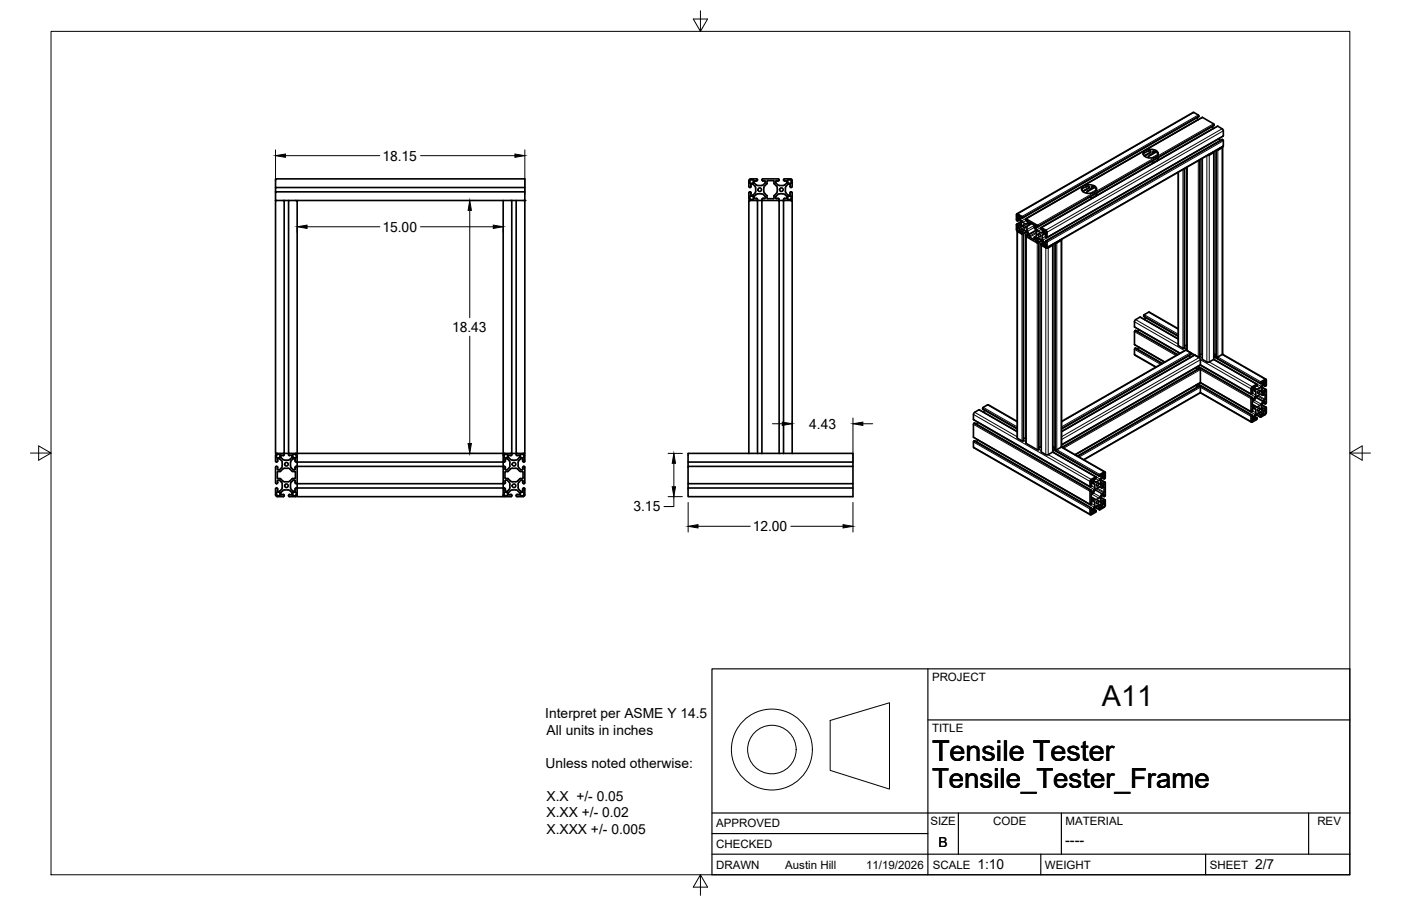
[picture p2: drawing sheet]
<svg xmlns="http://www.w3.org/2000/svg" width="432mm" height="279mm" viewBox="0 0 432 279" stroke-linecap="round" stroke-linejoin="round" font-family="sans-serif">
<!-- layer: Visible -->
<g fill="none" stroke="#000" stroke-width=".51">
<path d="M367.7 34.7l-54.3 31.3M367.7 34.7l1.6 .8 .2 .4M368.9 36.3l.3 .6M369.2 36.9h.1M369.4 36l-54.3 31.3M369.5 35.9l-.1 .1M370.5 36.2l-54.4 31.3M370.5 36.2l3.5 2M373.6 39.1l.3 .5M373.9 39.6h.1M374 38.2l.2 .5M374.1 38.7l-54.3 31.3"/>
<path d="M84.9 57.8v-2.6h76.9v6.6M161.8 59.2h-76.9v2.6M161.8 57.8h-76.9v1.4M230.8 55.7v1.9M230.8 59.4v1.9M231.2 55.7l.9-.3v1l-1 .1zM232.1 56.8l.8 .9v1.5l-.8 1h-.7l.1-.6a.34 .34 0 0 0-.3-.4 .34 .34 0 0 0-.4 .2M232.1 56.8h-.7v.6a.31 .31 0 0 1-.2 .5 .31 .31 0 0 1-.4-.4M233 57l.6 .2M233.2 55.8l-.5-.1-.3 .2v.5l.6 .6M233.5 55.5l-.3 .3M233.5 55.5l-.3-.3h-1.9l-.5 .5"/>
<path d="M233.6 59.8h1.3l.4 .2M233.6 57.2h1.1M233.6 59.8l-1.2 .8 .1 .6 .4 .1a.32 .32 0 0 1 .6 0 .32 .32 0 0 1-.3 .5M234.8 55.5l.3-.3h4.8l.2 .3M234.8 55.5l.4 .3M235.1 55.8h.7v.6M235.3 57l-.6 .2M235.8 56.4l-.5 .6M236.3 56.7l-.9 1.3v1.2l.9 1.1M236.4 56.7l.1-.9h2l.1 .8 1 1.3-.1 1.3-.9 1.1M239.7 57l.6 .2M239.8 55.8l-.5-.1-.2 .2v.5l.6 .6"/>
<path d="M240.1 55.5l-.3 .3M240.2 57.2h1.2M241.5 55.5l.3 .3M241.7 55.2h2.2l.3 .5v1.8a.3 .3 0 0 1-.4 .3 .3 .3 0 0 1-.2-.4v-.6h-.7M241.8 55.2l-.3 .3M241.8 55.8l.5-.1 .2 .2v.5l-.6 .6M242 57l-.6 .2M242.8 55.4l.9 .1 .2 1-1-.1zM242.9 56.8l-.8 .9v1.5l.8 1 .7-.2M333.5 58.3l-.1 .2M333.5 58.3v.1M333.5 58.4h-.1"/>
<path d="M333.6 57.6a3.2 3.2 0 0 1 4.3 .4 1.46 1.46 0 0 1-1.6 1.6l-1.8-.1a1.11 1.11 0 0 1-1-.7 1.11 1.11 0 0 1 .1-1.2zM334.9 57.6l-1.4 .8M335.1 57.4l-.2 .2M335.4 57.4l.3 .2a.71 .71 0 0 1-.8 .9l-1.1 .6M335.4 58.8l-.4 .4-.1 .4M335.4 57.4l-.5 .2M336.6 57.5l-.2 .1-.1 .7-.9 .5M336.6 57.5l1 .5 .3 .7M338 59.5v.1M338 59.5l-.2 .9M352.4 47.5v.1M352.4 47.5h.1"/>
<path d="M352.6 46.7a3.2 3.2 0 0 1 4.3 .3 1.46 1.46 0 0 1-1.6 1.7l-1.8-.1a1.11 1.11 0 0 1-1-.7 1.11 1.11 0 0 1 .1-1.2zM353.6 47.7l-.9 .5M353.8 46.7l-1.3 .8M354.1 46.5l-.3 .2M354.4 46.5l.3 .2-.1 .4M354.4 46.5l-.6 .2M354.6 47.1l-1 .5M354.8 49.8l.9 .2M355.9 50.1h-.2M356.8 49.4l-1.2 .7M356.8 47.3l.1 .5M356.8 47.3l-.5-.4-.9-.3-.1 .7-1.1 .6-.3 .8"/>
<path d="M357 48.7l-.4 .9M365.1 52v55.2l-.3 .2-1.7-1v-53.3M365.8 51.6l.1 56.5M369.8 49.3v60.6l-.1 .2M370.5 48.9v61.9M372.7 47.7h-.2M373.1 47.4l-.4 .3M374 46.9h.1M374 46.9v.2l-1.3 .8h-.6M374.1 47v63.8l13.3 7.7M374.8 46.4v63.5l.2 .2M374.9 46.3h.1"/>
<path d="M375.7 42.8l.3 .5M376.4 45.5l-.4 .2M376.7 45.6l-1.7 .7M376.7 43l.4 .4-.2 1.8-54.3 31.3M376.8 43l-54.5 31.3M376.8 45.2l-.1 .4M376.8 45.4l-.1 63.9M87.6 61.8h1.3M91.6 61.8h63.5M157.7 61.8h1.4M230.8 61.3l.5 .5M231.1 60.5h1v1h-.8l-.2-.4z"/>
<path d="M231.3 61.8h-.5v78M231.3 61.8h1.9M233.2 61.8h.3v78M233.5 61.8h1.3v78M234.8 61.8h.3M235.1 61.8h4.8M235.3 60l.5 .6M235.8 60.5v.7l-.4 .1a.31 .31 0 0 0-.5 .1 .31 .31 0 0 0 .2 .4M236.4 60.3v.1M236.4 61.1l.2 .2h1.7l.3-.2M236.4 60.5v.6M238.5 60.5v.6"/>
<path d="M238.6 60.3l-.1 .1M239.1 61.1l.2 .2 .5-.1M239.1 61.1v-.5l.8-.7 1.5-.1 1.1 .8v.6l-.5 .1a.31 .31 0 0 0-.5 .1 .31 .31 0 0 0 .3 .4M239.8 61.2l.3 .3-.2 .3M239.9 61.8h.2v78M240.1 61.8h1.4v78M241.5 61.8h2.1M242.9 60.5h1l-.1 .8-.4 .3-.6-.1zM243.6 60v-.4a.32 .32 0 0 1 .1-.5 .32 .32 0 0 1 .5 .3v1.9M243.6 61.8h.6v78M244.2 61.3l-.6 .5M313.5 69.2h.1"/>
<path d="M313.5 69.2l-.2 .1v1.7l1.7 1.2M313.5 71.3v63.7M313.5 70.3l.7 .4v.8a.88 .88 0 0 1-.7-1.2zM313.5 66.3l.7 .3v.7l-.7-.4zM313.6 69.2l.1 .9 .5 .3M313.6 66l1.4 .7 .2 .5M313.6 67.8l.5-.2-.4-.2 .1 .6M313.7 66l-.4 .2v1.5l.3 .4M313.8 67.9l.4-.3 .5 1.1v1.3l-.5 .4M313.8 68l-.2 .1M314.1 67.5l.1 .1M314.3 67.8l-.6 .3"/>
<path d="M314.4 67.1v.3M314.4 70.9v.3M314.4 67.4l.4 .8M314.4 67.1l.2-.1 .3 .3 .2-.2M314.4 71.3l.5 .3M314.4 70.8l.6-.2 1.4 .9M314.6 68.4l-1.3 .8M314.7 69.1l-.9 .6M314.8 68.1l1.2 .9M314.9 71.6l.2 .4M315.2 72l-.2 .2M315.3 69.4l.5 .2 .2 .7-.6-.2z"/>
<path d="M315.4 72.2h-.4M315.5 72v63.8M315.5 72l-.1 .1M315.7 71l-.9 .5M316 69l.4 .1M316.1 67.6v.1M316.1 72.6v.1M316.1 67.7l.5 .4M316.1 67.6l.2-.1 3.4 2 .1 .5-.6-.4-.1 .5 .8 1.2 1.1 .5 .6-.3-.1-.3M316.1 72.6l.2 .4 3.4 1.9 .1-.3-.3-.3 1-.6M316.2 72.9l.1 63.8M316.4 71.5l-1.3 .7"/>
<path d="M316.4 71.6l.5 .7M316.5 68.2l.3 .1 .1 .5-.5 .3M316.5 72.5l-.4 .1M316.5 69.9v1.1l.7 1.2M316.7 72.1l-.5 .3M316.8 72.3v.4l-.3-.1 .3-.2M316.8 72.3l-.3 .3M317.2 72.2l.2 .9 1.3 .7v-.5M317.2 69.3l-.7 .6M317.2 69.3l.2-.7 1.3 .8 .1 .8M318.8 70.2l.7 1.4-.1 1.1-.6 .5M319.3 71l-2.1 1.2"/>
<path d="M319.5 74.3l-.3-.2-.1-.5 .6-.3 1.2 .7 .7 1M320 72.1l.6 .2 .1 .7-.6-.1zM320.2 74.7l-.5 .2M320.2 74.7v63.9l-.5 .1-3.4-2M320.9 70.2l54.3-31.3 1.7 1 .1 .4v1.7l-54.4 31.3M320.9 75.6v63.7l1.4 .9M321 70.8l.6 .4M321 70.8l-.1-.6 1.6 .9 .2 2.1M321.1 74.2l-1.3 .7M321.3 70.8l-.1 .1M321.4 74.8l-.5 .3M321.5 75v.5l-.5-.4"/>
<path d="M321.5 75l-.3 .2M321.5 75.1l-.3 .2M321.8 75.2v.6M321.8 75.8l.6 .4 .1-.3M321.8 72.1l-.6 .5 .1 1.1 .5 1.1M321.8 74.8l.1 .1M321.8 70.9l.6 .4 .1 .4M321.8 70.9v.8l.6 .5M321.9 72l.4 .3v.8l.2 .2 .2-.2M321.9 75.1l.5 .3M321.9 75.1l-.1 .1M322.3 72.7h-.1"/>
<path d="M322.4 74.3l.3 .4v1.7h-.4l-1.3-.7-.2-.4 .2-.2M322.4 74.3l-.2 .1 .1 .6-.4-.1M322.4 75.4l.1 .1M322.5 71.7v.4M322.5 75.5v.4M322.5 72.1h.1M323.4 76l-.5 .3M324.4 75.4v.1M324.4 75.4v.3l-1.3 .7-.7 .1M324.5 75.6v63.7l-1.4 .9h-.7M325.2 75v63.5l.5 .2M325.3 74.9h.4"/>
<path d="M326.4 74.3h-.1M326.8 74l-.5 .3M327.2 73.8l-.2 .3-1.3 .8M327.2 73.9v63.8l-1.5 1M335.8 60.8l1.1 .2M337.8 60.4l-.1 .2M337.8 60.4l-1.1 .6M351.5 97.8l11.6 6.7M351.5 97.8l-1.7 .9-.1 2.2M352.7 97l-.2 .6 10.6 6.1M353.1 97.9l-.3 .6M354.2 96.3l8.9 5.1"/>
<path d="M354.3 96.3l-1.6 .7M349.7 106.3l9.3 5.4M349.7 100.9l14 8M349.8 102l-.1 .3v4M349.9 107.4l-.2 .3 .1 1.8 6.4 3.7M349.9 107.4l8.3 4.7M350.1 101.9l12.9 7.4M350.1 101.9l-.3 .1M350.9 101.7l-.3 .5M350.9 107.1l-.3 .6M351 101.6l-.1 .1M351 107l-.1 .1"/>
<path d="M365.1 106.6h.7M365.6 108l1.4 .7 .1 .4M365.6 108h-.2l-38.2 21.9M365.9 108.2l3.4 1.9h.4M366.5 109.6l.4 .6M367.1 109.1v.2l-39.9 23M368.7 113.3l.3 .6M368.7 118.8l.3 .6M369.3 113l16.7 9.6M369.3 118.4l16.7 9.6M369.8 109.3h.7M369.9 112.6l-42.7 24.6"/>
<path d="M369.9 112.6v-1.9l-1.7-1.2-41 23.6M370 118l15.6 9M370 112.5l15.6 9.1M370.5 109.3h.1M370.6 110.8l1.6 .9 .5-.1 1.4-.8M374.1 110l14.4 8.3M374.1 109.3h.7M374.2 109.3h-.1M376.7 109.3l-1.7 .8M376.8 109.2l13.4 7.7M386.4 119.2l-.6 .5v.7l.6-.3M386.5 119.2h.1"/>
<path d="M386.5 119.3v.6M386.5 119.8l-.1 .3M386.7 119.8h.1M387.1 119.1h.1M387.5 118.6v.1M387.5 118.7l-.7 .6-.1 .5M387.5 118.6l-.2-.1-1.5 .9-.2 .5v1.6h.1M388.3 119.6l-.9 .5-.6-.3M388.6 118.3l-.2-.1 .2-.4 1.5-.9 .2 .3v1.5l-.4 .4v-.7l-.4 .2 .3 .2M388.8 119.9v.9M389 119.4l1.2 .7M389 119.3l-.1 .6"/>
<path d="M389.1 118.1v.3M389.2 118l-.6 .3M389.2 118.4l-.9 1.2M389.3 118.8l.6 .3M389.4 118.6l-.4 .7M389.5 118.5l-.1 .1M389.6 118.5l.3 .2M389.8 117.3h.3v.7l-.7 .3-.1-.7 .5-.3M85.4 139.8h6.2v-78h-2.7v78M85.4 139.8h-.5v-78h2.7v78M85.5 139.8l-.6 .5M87.3 139.8a.32 .32 0 0 1 .3 .4 .32 .32 0 0 1-.5 .2l-.5 .2"/>
<path d="M89.2 139.8a.36 .36 0 0 0-.3 .4 .36 .36 0 0 0 .5 .3l.4-.1 .2 .2M91.1 139.8l.5 .5M155.6 139.8h6.2v-78h-2.7v78M155.6 139.8h-.5v-78h2.6v78M155.6 139.8l-.5 .5M157.5 139.8a.31 .31 0 0 1 .3 .4 .31 .31 0 0 1-.5 .2h-.4M159.4 139.8a.36 .36 0 0 0-.3 .4 .36 .36 0 0 0 .4 .3l.4-.1M161.2 139.8l.6 .5M230.8 139.8h2.7M230.8 139.8h-18.7v2.7M233.5 139.8h1.3M234.8 139.8h5.3"/>
<path d="M240.1 139.8h1.4M241.5 139.8h2.7M244.2 139.8h18.7v13.4h-50.8v-2.7h50.8M300 127.8v1.5M300 129.3l.1 .1M300.1 134.9l35.9 20.7M300.1 129.5l35.9 20.6M300.3 130.5l-.3 .4 .1 4M300.4 130.5h-.1M300.4 130.5l36 20.7M301.4 130.2l-.4 .6M301.4 135.6l-.4 .6"/>
<path d="M301.8 126.4l11.7 6.7M301.9 126.4l-1.5 .8-.4 .6M302.9 125.9v.2M302.9 126.1l10.6 6.2M303.5 126.5l-.4 .6M304.4 124.9l-1.3 .7-.2 .3M304.6 124.8l-.2 .1M304.6 124.8l8.9 5.1M313.5 135l1.5 1M315 136h.3M315.4 135.9l-.1 .1M315.5 135.1l.7 .1"/>
<path d="M315.5 135.8l-.1 .1M320.9 137.9h-.7M324.4 139.4l13.4 7.7M324.5 138.6l14.3 8.3M324.5 137.9h.7M327.2 137.8l13.4 7.7M327.3 137.9l42.3-24.3 .3 .2v4.2l-38.5 22.2M369.9 121.1l15.8 9.1M385.6 128.4v1.5l.2 .3 1.5-.8 .2-.3M386 120.9h.1M386 126.3l.1 .1M386 124.8l.7 .4"/>
<path d="M386.1 125.9l.4-.1 .5 .3v1.4l-.6 1.1-.4 .1v-.7l-.4 .4M386.4 128.8l-.6 .5 .1 .6 .6-.3v-.7M386.4 128.8l.1 .1M386.5 120.3l.5 .4v1.3l-.6 1.1-.4 .2v-.7l-.4 .3v4a.31 .31 0 0 0 .4-.1 .31 .31 0 0 0 0-.4l.1-.5M386.5 120.3l-.5 .3v.7l-.3 .3M386.7 125.2l.9 .3M386.7 128.8l.2 .4M386.7 128.8l.4 .2M386.7 128.7l.4 .2M386.7 128.7v.1M386.8 128.5l.6 .3M387.1 122.6l2.1 1.2"/>
<path d="M387.2 127.9l1.3 .8M387.5 129v.1M387.5 129l-.2-.2-.4 .4M387.6 122.1l-1.6 1.9v1.5l.7-.3M387.7 127.4l1 .6M387.7 120.5l.5-.2 .2 .3-.2 .5-.4 .2-.2-.2zM387.7 126l.5-.2 .2 .3-.2 .5-.4 .2-.2-.3zM388.3 127.1l-.9 .5-.6 1.1M388.3 125.1l-.7 .4M388.3 121.7l-.7 .4M388.3 121.6l.9 .3M388.3 127.1l.9 .2"/>
<path d="M388.7 121.6l.5 .3M388.7 124.6l-.4 .5M388.8 125.3v.9M388.8 120.2l1 .6M388.8 125.6l1 .6M388.9 120.8l.5 .6M388.9 126.2l.5 .6M389 124.8l1.2 .8M389.1 127.4v.3M389.2 127.7l-.7 .5-.1 .3 .2 .1M389.2 123.8l-.5 .8M389.3 124.2l.6 .3"/>
<path d="M389.4 124.1l-.5 1.2M389.5 124l-.1 .1M389.6 124l.3 .2M389.7 121.6l-.5 .3M389.8 121.6l.1 1.5-.7 .7M389.8 126l.1 .5-.5 .3M389.8 126l.5-.4v1.6l-.4 .7M389.9 120.9l-.5 .5M389.9 120.9v-.2a.31 .31 0 0 1 0-.4 .31 .31 0 0 1 .4-.1v4l-.4 .3v-.7l-.4 .2 .3 .2M389.9 127.9l-1.3 .8M390 126.7l-.7 .6 .1 .7 .4-.3M390 126.7l.1 .7-.3 .3"/>
<path d="M84.9 140.4v1.8l.3 .3M84.9 148.9l.3 .2M85.2 143.8l.4 .2-.1 .7M85.2 150.5l.4 .1-.1 .7M85.2 143.8l-.3 .3v4.8M85.2 150.5l-.3 .2v1.9l.6 .5M85.2 151.8l1 .1 .1 1-.9-.1-.2-.4zM85.3 140.3l1-.2-.1 1h-1zM85.5 141.7l.1 .6-.4 .2M85.5 148.3l.1 .7-.4 .2M85.5 145.6v1.8M85.5 141.7l.7-.3 .7 .8 .1 1.7-.2 .4"/>
<path d="M85.5 144.6l.2 .3 .5-.1M85.5 147.4l.2 .2h.7l1.3 1M86.2 148.2l.8 .9v1.5l-.8 .9-.7-.2M86.2 148.1h-.5l-.2 .2M86.6 140.6v.5l1.1 .8M86.6 152.4l.2 .2 .3-.1a.35 .35 0 0 1 .5 .2 .35 .35 0 0 1-.3 .5h-1.9M86.7 144.3l-.5 .5M87.7 141.9h1.1M87.7 148.6h1.1M87.7 144.4h1.1M87.7 151.1h1.1M87.7 144.4l-1.3 1h-.7l-.2 .2"/>
<path d="M87.7 151.1l-1.1 .8v.5M88.8 144.4l1.3 1 .9 .1v1.9M88.8 151.1l1.2 .8-.1 .6h-.5a.35 .35 0 0 0-.5 .2 .35 .35 0 0 0 .3 .5h1.9M89.8 144.3l.5 .5M90 140.6v.5l-1.2 .8M90.3 140.9l.2 .3 .8-.1v-.8l-1-.2v.8M90.3 152l.2-.2h.8v.8l-1 .3v-.9M90.3 148.2l-.7 .9 .1 1.7 .7 .7h.4l.2-.2v-.7l.3-.1 .3 .2M90.3 148.1l.7 .1v.4a.32 .32 0 0 0 .1 .5 .32 .32 0 0 0 .5-.2M91 141.7v.6l.3 .2 .3-.3M91 147.4l-.2 .2h-.7l-1.3 1M91.1 141.7l-.7-.3-.7 .8-.1 1.5 .2 .6"/>
<path d="M91.6 142.2v-2.4h63.5v2.4M91.6 152.6v.6h63.5v-.6M91.6 142.2v.3M91.6 144.1v5.1M91.6 144.1l-.5-.2-.1 .9h-.7M91.6 152.6l-.5 .5M91.6 150.7v1.9M155.1 142.2v1.9M155.1 144.1v6.6M155.1 143.8h-63.5v.3M155.1 142.5h-63.5v1.3M155.1 150.5h-63.5v.2"/>
<path d="M155.1 149.2h-63.5v1.3M155.1 150.7v1.9M155.1 142.2l.3 .3M155.1 148.9l.3 .3M155.4 152.4v-.6l1 .1v1h-.6M155.4 152.4l.4 .5M155.4 143.8l-.3 .3M155.4 150.5l-.3 .2M155.5 143.8l.3 .3-.1 .7h.7M155.6 141.7l.2 .5-.3 .3M155.6 141.7l.7-.3 .7 .8 .1 1.5-.2 .6M155.7 147.4l.2 .2h.7l1.3 1 1.3-.1 1-.9"/>
<path d="M155.8 140.1h.6v1h-1v-.5M155.8 140.1l-.4 .5M156.4 148.2l.7 .9v1.5l-.8 .9h-.4l-.3-.2 .1-.7-.2-.1M156.4 148.1h-.7l.1 .7-.3 .3M156.7 140.6v.5l.8 .7 1.5 .1 1.1-.8v-.5M156.9 152.6l.4-.1a.35 .35 0 0 1 .4 .2 .35 .35 0 0 1-.2 .5h-1.9l-.5-.6M156.9 144.3l-.5 .5M156.9 140.4l-.2 .2M159.9 152.6l-.3-.1a.35 .35 0 0 0-.5 .2 .35 .35 0 0 0 .3 .5h1.8M159.9 140.4l.2 .2M159.9 144.3l.6 .5M160.1 152.4v-.5l-.7-.7-1.5-.1-1.2 .8 .2 .7"/>
<path d="M160.1 152.4l-.2 .2M160.2 145.4l-1-1-1.7 .1-.9 .9-.9 .1-.1 1.9M160.2 145.3l.2 .1M160.4 145.4h.6M160.4 147.6h.6M160.4 147.6h-.2M160.5 148.2l-.8 .9v1.5l.8 .9h.5l.2-.2-.1-.7h.6l.1 2-.6 .5M160.5 144.8h.6v-.8l.6-.1 .1 5M160.6 141.2l.9-.1-.2-.9-.9-.1v.8l.2 .3M160.6 151.8l-.2 .2v.9l.9-.1 .2-1h-.9M161 148.1h-.5M161 148.1l.2 .5a.32 .32 0 0 0 .1 .5 .32 .32 0 0 0 .5-.2"/>
<path d="M161 145.4l.2 .2v1.8M161.2 141.7l-.7-.3-.7 .8-.1 1.5 .2 .6M161.2 147.4l-.2 .2M161.8 140.4v1.8l-.3 .3-.4-.3 .1-.5M212.1 149.2v1.3M262.9 143.8h-50.8v5.4h50.8M262.9 142.5h-50.8v1.3M332.1 140.7l37.5-21.6 .3 .1v2l-35.8 20.6M336 151.5v4h.2M336.2 151.2l-.2 .3M336.2 156.6l-.2 .4v1.7h.3l1.4-.7 .2-.3M336.2 156.6l.2 .2-.1 .4"/>
<path d="M336.2 157.7l-.1 .5M336.3 149.5h.1M336.3 154.9l.1 .1M336.3 153.4l.7 .4M336.4 156.6l-36-20.7-.3 .2v2l36 20.7M336.4 155.2v-.6l.4-.3 .6 .4-.1 1.5-.5 .9-.5 .1M336.4 155.1l-.2 .4M336.7 157.4l-.5 .3M336.8 157.4l.1 .8-.6 .3-.1-.3M336.8 148.9l-.4 .3-.2 .9M336.8 148.9l.6 .3v1.4l-.6 1.1-.3 .2-.3-.7M336.8 147.8l-.6 .5v.7l.7-.6"/>
<path d="M336.8 147.8h.1M336.9 147.8v.6M337 153.8l.5 .3M337.1 157.3v.4l.6-.3 .2 .1M337.1 157.4l.4 .2M337.1 157.3l.4 .2M337.1 157.2v.1M337.2 157.1l.6 .3M337.3 147.7l-.2 .7 .4 .3M337.4 147.7h.1M337.5 151.1l-.5 .9-.7 .6 .1 1.5 .7-.3M337.5 156.5l-.4 .7"/>
<path d="M337.8 147.2v.1M337.8 157.5v.2M337.9 147.3l-.7 .5M337.9 147.2l-.2-.1-1.7 1.1v1.8l.2 .1M337.9 154.1h-.4M338.1 156l1 .6M338.1 149.1l.4-.2 .2 .3-.2 .5-.4 .2-.2-.3zM338.1 154.6l.4-.2 .2 .2-.2 .5-.4 .3-.2-.3zM339 150.2l.6 .3M339.2 148.4v1M339.2 148.8l1 .5M339.2 154.2l1 .6"/>
<path d="M339.2 149.3l.6 .6M339.3 148l1.3 .7M339.3 153.4l1.3 .8M339.4 156.5l-.6 .3 .2 .4M339.4 146.5l.1 .5M339.5 155.9l-.1 .6M339.5 146.9l-.7 1.2-1.3 .6M339.5 155.9l-.6-.3-1.4 .9 1.3 .7M339.6 150.5l-.7-.4-1.4 1M339.7 147.3l.6 .4M339.7 152.8l.6 .3M339.7 150.5h-.1"/>
<path d="M339.7 152.2l-.9 1.3-.9 .6M339.8 147.2l-.6 1.2M339.8 152.7l-.6 1.2 .1 1.1 .5 .4M339.8 146.1l.5-.3 .2 .7-.7 .4zM339.8 147.2l.4 .1M339.8 147.1v.1M339.8 152.6v.1M339.8 149.9h.1M339.8 155.4h.1M339.9 147.1l.4 .2M339.9 152.5l.4 .2M340.1 147l-.3 .1"/>
<path d="M340.1 155.2l-.3 .2M340.1 147l.2 .1M340.1 150.2l-.4 .3M340.1 150.2l.2 .1M340.2 149.1v.6l-.4 .2M340.2 152.8l-.4-.2 .4-.2v.6M340.2 149.1l.4-.4 .1 4.1M340.3 150.3v1.4l-.6 .5M340.3 147.1l-.1 .4 .3 .1M340.3 145.6l-1.3 .7-.2 .6 .6-.4M340.3 156.5l-1.3 .7M340.3 145.5l.4 .3-.2 1.8"/>
<path d="M340.4 154.2l.3 .1v1.5l-.4 .6M340.4 155.3l-.7 .6v.6l.4-.2M340.4 154.2l-.3 1M340.4 155.3v.7l-.2 .3M340.7 152.8l-.3 .3-.2-.1"/>
<circle cx="234.2" cy="58.5" r=".56"/>
<circle cx="240.8" cy="58.5" r=".56"/>
<circle cx="88.3" cy="143.2" r=".56"/>
<circle cx="88.3" cy="149.8" r=".56"/>
<circle cx="158.4" cy="149.8" r=".56"/>
<circle cx="158.4" cy="143.2" r=".56"/>
</g>
<g fill="#000">
<circle cx="84.9" cy="61.8" r=".25"/>
<circle cx="161.8" cy="61.8" r=".25"/>
<circle cx="318.8" cy="73.2" r=".25"/>
</g>
<!-- layer: Visible Narrow -->
<g fill="none" stroke="#000" stroke-width=".31">
<path d="M368 34.7l-54.4 31.3M369.2 36.9l-54.4 31.3M369.3 35.5l-54.3 31.3M369.5 35.8l-54.3 31.3M369.5 35.9l-54.3 31.3M370.6 36.2l-54.3 31.3M373.9 39.6l-17.2 9.9M374 38.2l-54.3 31.3M374.2 38.5l-54.3 31.3M374.2 38.6l-54.3 31.3M375.3 38.9l-54.3 31.3M376.7 39.7l-54.4 31.3"/>
<path d="M335.7 57.7l-2.1 1.2M336.6 57.5l-.2 .2M337.1 57.7l-.7 .4M337.2 57.7l-.9 .6M337.2 57.7l-1.8 1.1M337.4 57.9l-2.5 1.4M337.9 58.5l-2 1.1M354.7 46.8l-2.1 1.2M355.3 47.3l.9-.5-1.8 1.1M355.6 46.6l-.3 .1M355.7 50.1l-17.9 10.3M356.1 46.8l-.8 .4"/>
<path d="M356.4 46.9l-2.5 1.5M356.9 47.6l-2 1.1M363.3 53v53.6M364.6 52.3v55.1M365 52.1v55.3M365 52v55.4M365.7 51.6v55M365.9 51.5v56.7M369.3 49.6v60.5M369.7 49.4v60.7M369.7 49.3v60.8M370.5 48.9v60.4"/>
<path d="M370.6 48.8v62.1M372 48v63.6M372.7 47.9v63.7l13.3 7.7M373 47.4v.1M374 47.1v63.8l13.3 7.6M374.1 46.8v62.5M374.9 46.4v63.6M375 46.3v63.8M375.3 46.3v63.8l13.3 7.7M375.7 42.8l-54.3 31.3M376 45.7v.1M376.3 45.5v.1"/>
<path d="M376.7 45.6v63.7l13.2 7.7M376.7 43l-54.3 31.3M376.9 43.1l-54.4 31.3M377 40.3l-54.3 31.3M377 41.9l-54.3 31.3M377 43.4l-54.3 31.3M377 44.9l-54.3 31.3M313.5 70.3h.1M313.6 71.4v63.8M313.8 67.4l-.2 .1M313.8 66.3l-.3 .2M313.9 70.5l-.4 .2"/>
<path d="M314.1 66.5l-.6 .4M314.2 67.7l-.4 .3M314.2 66.6l-.7 .4M314.2 67.2l-.1 .1M314.2 71.1l-.4 .2M314.2 71.5h-.1M314.6 67l-.2 .1M314.6 68.5l-1.1 .7M314.7 68.6l-1.1 .6M314.7 70l-.6 .4M314.7 69l-.9 .5M314.7 69.3l-1.1 .7"/>
<path d="M314.7 69.7l-.9 .5M314.8 67.2l-.4 .2M314.9 70.6l-.4 .3M314.9 67.2l-.4 .3M315 72.2v63.8M315 70.6l-.6 .3M315.3 72.2v63.8M315.3 70.7l-.9 .5M315.4 72.2v63.7M315.6 70.9l-1 .6M315.9 71.1l-1 .5M316.1 71.6v.9"/>
<path d="M316.1 72.7v62.4M316.2 68l-1 .6M316.3 73v63.7M316.3 71.4l-1.1 .6M316.3 71.4l-1.1 .7M316.7 72v.1M316.8 72.2l-.5 .2M316.8 72.6l-.1 .1M316.8 68.6l-.8 .4M317.2 69.3l.7-.4-1.2 .7M317.4 68.6l-.2 .1M317.8 68.8l-.6 .4"/>
<path d="M318.1 69l-1.6 .9M318.7 73.8l-.1 .1M318.7 69.5l-2.2 1.3M318.8 70.1l-2.1 1.3M319.3 69.7l-.2 .1M319.3 71.2l-2.1 1.2M319.4 71.9l-2 1.2M319.4 71.6l-2.2 1.3M319.5 69.9l-.4 .2M319.6 70l-.4 .2M319.6 73.3l-.4 .3M319.7 74.9v63.8"/>
<path d="M319.7 73.3l-.6 .3M320 74.9v63.8M320 73.4l-.9 .6M320.1 74.9v63.7M320.3 73.6l-1 .6M320.6 73.8l-1 .5M320.8 74.3v.9M320.8 75.5v62.4M320.9 70.7l-1 .6M321 75.7v63.7M321 74.1l-1.1 .6M321.1 74.1l-1.2 .7"/>
<path d="M321.4 74.7v.1M321.5 74.9l-.5 .2M321.5 71.3l-.8 .5M321.5 75.4l-.1 .1M321.8 70.9v.1M321.8 72l-.4 .3M321.9 75.1l-.1 .1M322.1 72.2l-.9 .4M322.2 72.9l-1 .6M322.2 74.5l-.4 .3M322.3 74.6l-.4 .3M322.3 74.9l-.2 .1"/>
<path d="M322.3 76.4v63.8M322.3 71.2l-.5 .4M322.4 75.4l-.6 .4M322.5 71.5l-.6 .3M322.5 75.5l-.7 .4M322.5 75.9l-.3 .2M322.5 72.1l-.1 .1M323.1 76.4v63.8l13.2 7.6M323.4 76h.1M324.4 75.7v63.7l13.3 7.7M324.5 75.4v62.5M325.2 74.9v63.7"/>
<path d="M325.4 74.9v63.8M325.7 74.9v63.8l13.3 7.6M326.3 74.3h.1M326.7 74.1h.1M327 74.1v63.8l13.3 7.7M336.7 61l-17.1 9.9M349.7 99.2l15.4 8.9M350 98.6l13.1 7.5M351.3 97.8l11.8 6.8M352.5 97.5l10.6 6.1M352.5 97.4l10.6 6.1M352.7 97l10.4 6.1"/>
<path d="M352.8 98.5l10.3 6M354 96.3l9.1 5.3M349.7 106.2l9.3 5.4M349.7 102.3l12.8 7.3M349.7 100.8l14.1 8.1M349.7 109.3l6.7 3.8M349.7 107.7l8 4.7M349.8 102l13 7.5M349.8 107.4l8.3 4.8M349.9 101.9l13 7.5M349.9 107.4l8.3 4.7M350.9 101.7l12.7 7.3"/>
<path d="M350.9 107.1l8 4.6M365.1 107.3l.7 .4M365.6 108l-38.4 22.1M366.8 110.2l-39.6 22.8M366.9 108.8l-39.7 22.8M367.1 109.3l.7 .4M367.1 109.1l-39.9 23M367.1 109.2l-39.9 23M368.3 109.5l-41.1 23.7M368.7 113.4l-41.5 23.9M368.7 118.9l-37.3 21.4M368.7 113.3l.7 .4"/>
<path d="M368.7 118.7l.7 .4M369.1 113.1l16.6 9.6M369.1 118.5l16.6 9.6M369.2 113l16.6 9.6M369.2 118.5l16.6 9.6M369.6 110.3l-42.4 24.4M369.7 113.6l-42.3 24.4M369.7 119.1l-37.5 21.6M369.8 113.7l-42.3 24.3M369.8 119.1l-37.6 21.6M369.8 110l.7 .4M369.9 112.6l17 9.8"/>
<path d="M369.9 118l17 9.8M374.1 110.8l14.6 8.4M374.1 109.9l14.3 8.3M374.1 109.8l14.3 8.3M374.1 109.4l.7 .4M385.6 119.9l-15.6-9-42.8 24.7M385.8 119.8l.6 .3M386 119.5l.5 .4M386.4 119.2l.1 .1M386.7 119.6l.9 .4M387.3 119l1 .6M388.7 118.2l.4 .3"/>
<path d="M388.7 118.2l.4 .2M388.9 119.5l1.1 .7M388.9 119.5l1.2 .6M389 118l.1 .1M389.3 118.2l.2 .1M389.3 117.6l.7 .4M389.4 118.7l.4 .3M389.4 117.5l.7 .4M389.7 118.4l.2 .1M389.8 117.3l.3 .2M300 134.8l36 20.7M300 130.9l36 20.6"/>
<path d="M300 129.3l36 20.7M300 127.8l36 20.7M300 137.8l36 20.7M300 136.3l36 20.7M300.2 130.6l35.9 20.6M300.2 136l35.9 20.7M300.3 130.5l35.9 20.7M300.3 136l35.9 20.6M300.4 127.1l13.1 7.6M301.3 130.3l35.9 20.7M301.3 135.7l35.9 20.7M301.7 126.4l11.8 6.8"/>
<path d="M302.9 126.1l10.6 6.1M302.9 125.9l10.6 6.2M303 125.6l10.5 6M303.1 127.1l10.4 5.9M304.4 124.9l9.1 5.2M315.5 135.8l.7 .4M320.2 138.6l.7 .4M324.5 139.3l14.6 8.5M324.5 138.5l14.3 8.3M324.5 138.4l14.3 8.2M324.5 138l.7 .4M385.6 121.5l-15.6-9-42.8 24.6"/>
<path d="M385.6 123l-15.6-9-42.1 24.2M385.6 126.9l-15.6-9-38.7 22.3M385.6 128.4l-15.6-9-37.4 21.5M385.6 129.9l-15.6-8.9-36.1 20.7M385.8 129.7l.3 .2M385.8 129.3l.6 .3M385.8 120.4h.1M385.8 129.1l.7 .4M386 123.2l.1 .1M386 125.4l.1 .1M386 124.9l.5 .3M386 124.6l1.6 .9"/>
<path d="M386 128.7h.1M386 122.9l.4 .2M386 121.3l1 .5M386 128.4l.4 .2M386 126.7l1 .6M386.1 122.8l.4 .3M386.1 128.3l.4 .2M386.1 123.8l2.2 1.3M386.2 120.4l.8 .5M386.2 125.9l.8 .5M386.4 128.8l.1 .1M386.5 120.3l.4 .2"/>
<path d="M386.5 125.8l.4 .2M386.6 123.4l2.1 1.2M386.7 129.1l.2 .1M386.8 128.6l.5 .3M387.2 122.4l2.1 1.3M387.2 127.8l1.2 .7M387.3 127.8l1.1 .6M387.5 122.1l2.2 1.3M387.6 127.5l1 .6M387.8 121.9l2.1 1.2M387.9 127.3l1.1 .7M388.2 127.2l.9 .5"/>
<path d="M388.6 127l.5 .4M388.7 127.1l.4 .2M388.8 120.7l.9 .5M388.8 120.3l1.1 .6M388.8 120l1 .6M388.8 126.1l.9 .6M388.8 125.8l1.1 .6M388.8 125.5l1 .5M388.9 121.1l.6 .3M388.9 126.5l.6 .3M388.9 125l1.1 .6M388.9 124.9l1.2 .7"/>
<path d="M389.3 127.9l.1 .1M389.3 127.5l.5 .2M389.4 124.1l.4 .3M389.7 126.9l.4 .3M389.7 121.6l.2 .1M389.7 123.8l.2 .2M390 126.7l.1 .1M336.1 158.2l.4 .2M336.1 148.9l.1 .1M336.1 157.8l.7 .4M336.2 148.4l.5 .3M336.2 157.7l.7 .4"/>
<path d="M336.3 148.1l.6 .3M336.3 151.8l.2 .1M336.3 157.2l.2 .1M336.3 154l.2 .1M336.3 153.5l.6 .3M336.3 153.2l1.6 .9M336.4 149.8l1 .6M336.4 155.3l1 .6M336.4 151.5l.4 .2M336.4 151.4l.4 .2M336.4 157l.4 .2M336.4 156.8l.4 .3"/>
<path d="M336.4 152.3l2.3 1.3M336.6 149l.8 .5M336.6 154.5l.8 .4M336.7 157.4l.2 .1M336.8 147.8h.1M336.8 148.9l.4 .2M336.8 154.3l.4 .3M337 152l2.1 1.2M337.1 148.1l.8 .5M337.1 157.6l.1 .1M337.2 157.2l.5 .2M337.5 151.1l2.1 1.2"/>
<path d="M337.6 151l2.1 1.2M337.6 156.4l1.2 .7M337.7 156.3l1.1 .7M337.7 147.6l1 .6M337.9 150.7l2.2 1.3M338 156.1l1 .6M338.2 150.5l2.1 1.2M338.3 155.9l1.1 .6M338.6 155.7l.9 .6M338.9 155.6l.6 .3M339 150.2l.6 .3M339 155.6l.5 .3"/>
<path d="M339.1 146.8l.4 .3M339.1 146.7l.4 .3M339.2 149.3l.9 .5M339.2 148.9l1.1 .6M339.2 148.6l1 .5M339.2 154.7l.9 .5M339.2 154.3l1.1 .7M339.2 154l1 .6M339.3 149.6l.5 .3M339.3 148.1l1.1 .7M339.3 155.1l.5 .3M339.3 153.6l1.1 .6"/>
<path d="M339.3 148l1.2 .7M339.3 153.5l1.2 .7M339.4 146.5l.1 .1M339.7 146.8l.2 .1M339.7 156.5h.1M339.7 146.2l.7 .4M339.7 156.1l.4 .2M339.7 147.3l.5 .2M339.7 152.7l.5 .3M339.8 146.1l.7 .4M340 155.5l.5 .2M340.1 147l.2 .1"/>
<path d="M340.1 150.2l.2 .1M340.1 152.4l.2 .1M340.1 145.9l.4 .2M340.4 155.3h.1"/>
</g>
<!-- layer: Titleblock -->
<path d="M219.4 206.3h196.6v63.5h-196.6zM286 206.3v63.5M286 222h130M219.4 257.1h66.6M219.4 250.7h196.6M295.4 250.7v12.7M327.1 250.7v12.7M403.3 250.7v12.7M219.4 263.4h196.6M320.8 263.4v6.4M371.6 263.4v6.4" fill="none" stroke="#000" stroke-width=".36"/>
<g fill="none" stroke="#000" stroke-width=".31">
<path d="M255.9 222.2l18.3-5.5v26.7l-18.3-5.8z"/>
<circle cx="237.9" cy="231.1" r="12.5"/>
<circle cx="237.9" cy="231.1" r="7.5"/>
</g>
<!-- layer: Border -->
<path d="M15.7 9.7h400.3v260.1h-400.3zM215.9 3.3v6.4l-2.2-3.8h4.4l-2.2 3.8M9.4 139.7h6.3l-3.8-2.2v4.4l3.8-2.2M416 139.7l3.8 2.2v-4.4l-3.8 2.2h6.4M215.9 269.8l2.2 3.8h-4.4l2.2-3.8v6.3" fill="none" stroke="#000" stroke-width=".31"/>
<!-- layer: FD_Dimensions -->
<g fill="none" stroke="#000" stroke-width=".31">
<path d="M84.9 46.2v13.8M88 48h29.1M129.6 48h29.1M161.8 46.2v13.8M91.6 70.3v1.4M94.6 69.9h22.5M129.6 69.9h22.4M144.8 64.9v33.1M144.8 61.8h1.8M155.1 70.3v1.4M144.8 103.7v33.1M144.8 139.8h1.8"/>
<path d="M205.9 139.8h4.4M238.1 130.7h3M244.2 130v2.5M262.9 128.9v13.4M265.9 130.7h3.1M205.9 153.2h4.4M207.7 153.2v3h-3.1M207.7 142.9v7.2M212.1 154.9v9.2M262.9 154.9v9.2M215.1 162.3h16.1M243.8 162.3h16"/>
</g>
<path d="M84.9 48l3.1-.5v1zM158.7 47.5l3.1 .5-3.1 .5zM91.6 69.9l3-.5v1zM144.8 61.8l.5 3.1h-1zM152 69.4l3.1 .5-3.1 .5zM144.3 136.8h1l-.5 3zM241.1 130.2l3.1 .5-3.1 .5zM262.9 130.7l3-.5v1zM207.7 139.8l.5 3.1h-1zM207.2 150.1h1l-.5 3.1zM212.1 162.3l3-.5v1zM259.8 161.8l3.1 .5-3.1 .5z" fill="#000" stroke="#000" stroke-width=".31"/>
<g font-size="8.9">
<text x="339.6" y="217.6">A11</text>
<text x="287.3" y="234.7">Tensile Tester</text>
</g>
<text font-size="8.5" x="287.3" y="243.1">Tensile_Tester_Frame</text>
<text font-size="4.4" x="328.3" y="260.5">----</text>
<g font-size="4.3">
<text x="117.9" y="49.5">18.15</text>
<text x="117.9" y="71.4">15.00</text>
<text x="139.3" y="102.3">18.43</text>
<text x="249.4" y="132.2">4.43</text>
<text x="195.2" y="157.7">3.15</text>
<text x="232" y="163.8">12.00</text>
<text x="168.1" y="221.5">Interpret per ASME Y 14.5</text>
<text x="168.4" y="226.6">All units in inches</text>
<text x="168.1" y="236.7">Unless noted otherwise:</text>
<text x="168.4" y="247">X.X +/- 0.05</text>
<text x="168.4" y="252.1">X.XX +/- 0.02</text>
<text x="168.4" y="257.2">X.XXX +/- 0.005</text>
<text x="289.3" y="261.2">B</text>
<text x="301.2" y="268.1">1:10</text>
<text x="386.8" y="268.1">2/7</text>
</g>
<g font-size="3.5">
<text x="287.3" y="210.1">PROJECT</text>
<text x="287.3" y="225.8">TITLE</text>
<text x="220.7" y="255.2">APPROVED</text>
<text x="286.7" y="254.5">SIZE</text>
<text x="306.1" y="254.5">CODE</text>
<text x="328.4" y="254.5">MATERIAL</text>
<text x="406" y="254.5">REV</text>
<text x="220.7" y="261.5">CHECKED</text>
<text x="220.7" y="267.9">DRAWN</text>
<text x="242" y="267.9">Austin Hill</text>
<text x="267" y="267.9">11/19/2026</text>
<text x="287.5" y="267.9">SCALE</text>
<text x="322.1" y="267.9">WEIGHT</text>
<text x="372.9" y="267.9">SHEET</text>
</g>
</svg>
